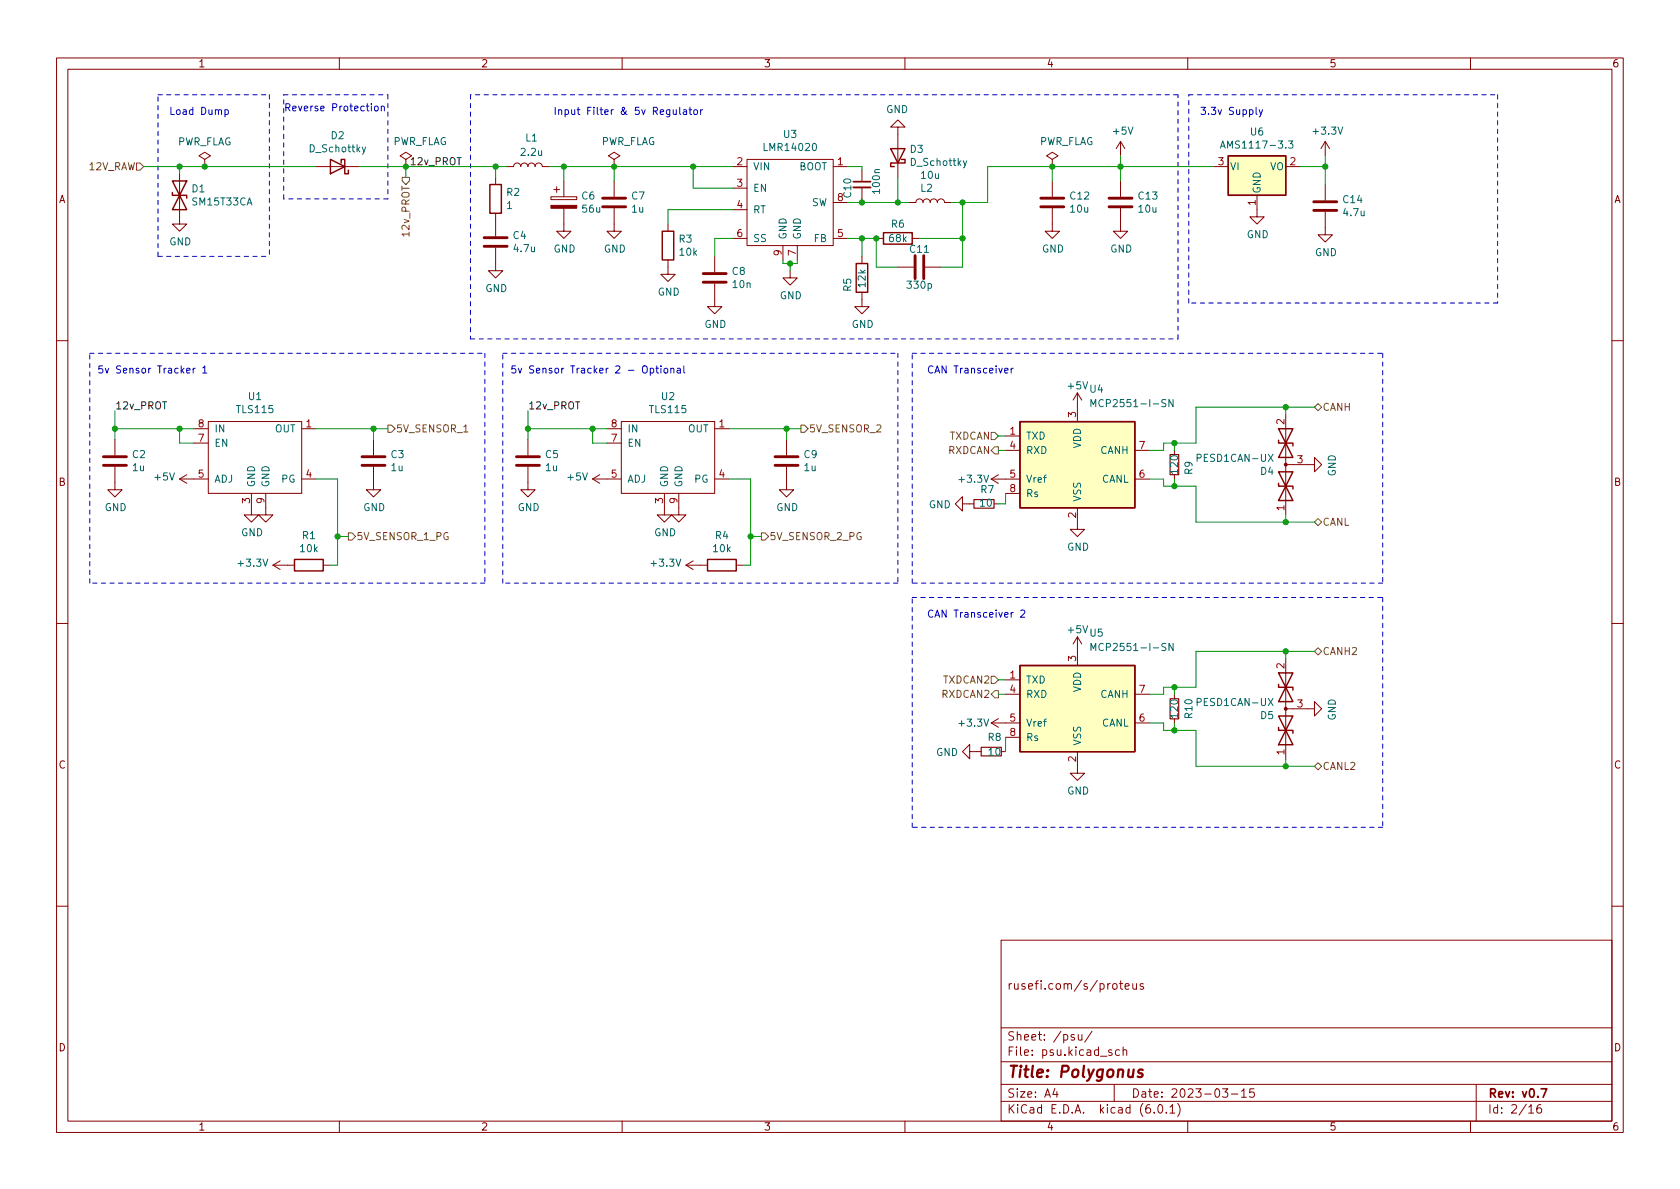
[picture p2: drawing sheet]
<svg xmlns="http://www.w3.org/2000/svg" width="297mm" height="210mm" viewBox="0 0 297 210" stroke-linecap="round" stroke-linejoin="round" font-family="sans-serif">
<g fill="none" stroke="#840000" stroke-width=".18">
<path d="M10 10.2h277v190.1h-277zM12 12.2h273v186.1h-273zM60 10.2v2M110 10.2v2M160 10.2v2M210 10.2v2M260 10.2v2M31.7 30.7v8.9h1.3l-1.3 1.3-1.2-1.3h1.2M36.2 28.2l1-.6-1-.7-1 .7 1 .6v1.3M36.2 29.5h.1M55.9 29.5h7.6M71.8 28.2l1-.6-1-.7-1.1 .7 1.1 .6v1.3"/>
<path d="M71.8 29.5h.1M87.6 31.4v1.2M87.6 37.7v4.1M89.5 29.5h1.3a.64 .64 0 0 1 .6-.7 .64 .64 0 0 1 .7 .7 .64 .64 0 0 1 .6-.7 .64 .64 0 0 1 .6 .7 .64 .64 0 0 1 .7-.7 .64 .64 0 0 1 .6 .7 .64 .64 0 0 1 .6-.7 .64 .64 0 0 1 .7 .7h1.3M97.4 34.8h4.6v.5h-4.6zM97.9 33.5h1M98.4 33v1M99.7 36.8v4.1h1.3l-1.3 1.3-1.3-1.3h1.3M99.7 32v2.8M108.6 36.8v4.1h1.3l-1.3 1.3-1.3-1.3h1.3M108.6 28.2l1-.6-1-.7-1 .7 1 .6v1.3M108.6 29.5h.1"/>
<path d="M108.6 32v2.8M118.1 39.6v1.3M129.5 29.5h2.6M129.5 33.3h2.6M129.5 37.1h2.6M132.1 28.2h15.2v15.2h-15.2zM147.3 35.8h2.6M147.3 29.5h2.6M152.4 30.1v2M152.4 33.1v2.1M158.7 22.5h1.3l-1.3-1.3-1.2 1.3h1.2v8.9M160.7 35.8h1.2a.64 .64 0 0 1 .7-.6 .64 .64 0 0 1 .6 .6 .64 .64 0 0 1 .6-.6 .64 .64 0 0 1 .7 .6 .64 .64 0 0 1 .6-.6 .64 .64 0 0 1 .6 .6 .64 .64 0 0 1 .7-.6 .64 .64 0 0 1 .6 .6h1.3"/>
<path d="M186.1 36.8v4.1h1.2l-1.2 1.3-1.3-1.3h1.3M186.1 28.2l1-.6-1-.7-1.1 .7 1.1 .6v1.3M186.1 29.5h.1M186.1 32v2.8M198.1 36.8v4.1h1.3l-1.3 1.3-1.3-1.3h1.3M198.1 25v2.6M198.1 32v2.8M198.1 25l-.7 1.3M198.1 25l.8 1.3M214.6 29.5h2.6M222.2 34.5v3.8h1.3l-1.3 1.3-1.2-1.3h1.2M227.3 29.5h2.6"/>
<path d="M234.3 37.5v4h1.3l-1.3 1.3-1.3-1.3h1.3M234.3 25v2.6M234.3 32.6v2.8M234.3 25l-.7 1.3M234.3 25l.8 1.3M87.6 43.8v4.1h1.3l-1.3 1.2-1.2-1.2h1.2M118.1 46v2.5h1.3l-1.3 1.3-1.3-1.3h1.3M126.4 50.2v4h1.2l-1.2 1.3-1.3-1.3h1.3M126.4 45.3v2.8M129.5 42.2h2.6M138.4 43.4v2.6M139.7 47.9v1.2h1.3l-1.3 1.3-1.3-1.3h1.3"/>
<path d="M141 43.4v2.6M147.3 42.2h2.6M152.4 51.7v2.5h1.3l-1.3 1.3-1.3-1.3h1.3M152.4 45.3v1.3M154.9 42.2h1.3M158.7 47.2h2.8M161.3 42.2h1.3M163.6 47.2h2.8M10 60.2h2M20.3 77.7v2.8M34.3 75.8h2.5M34.3 78.4h2.5"/>
<path d="M36.8 74.5h16.5v12.7h-16.5zM53.3 75.8h2.6M66 77.7v2.8M93.3 77.7v2.8M107.3 75.8h2.6M107.3 78.4h2.6M109.9 74.5h16.5v12.7h-16.5zM126.4 75.8h2.5M139.1 77.7v2.8M177.8 77.1h2.5M177.8 79.6h2.5M190.5 69.5l-.8 1.2"/>
<path d="M190.5 69.5v5.1M190.5 69.5l.8 1.2M200.7 79.6h2.5M207.6 79.6v.8M227.3 73.3v17.8M285 60.2h2M20.3 82.5v4.1h1.3l-1.3 1.3-1.3-1.3h1.3M31.7 84.7l1.3 .8M31.7 84.7h5.1M33 83.9l-1.3 .8M44.4 87.2v3.9h1.3l-1.3 1.2-1.2-1.2h1.2M47 87.2v3.9h1.3l-1.3 1.2-1.3-1.2h1.3"/>
<path d="M48.3 99.9h3.8M48.3 99.9l1.2 .8M49.5 99.2l-1.2 .7M53.3 84.7h2.6M57.1 99.9h1.3M66 82.5v4.1h1.3l-1.3 1.3-1.2-1.3h1.2M93.3 82.5v4.1h1.3l-1.3 1.3-1.2-1.3h1.2M104.8 84.7h5.1M104.8 84.7l1.2 .8M106 83.9l-1.2 .8M117.5 87.2v3.9h1.2l-1.2 1.2-1.3-1.2h1.3M120 87.2v3.9h1.3l-1.3 1.2-1.3-1.2h1.3"/>
<path d="M121.3 99.9h3.8M121.3 99.9l1.3 .8M122.6 99.2l-1.3 .7M126.4 84.7h2.5M130.2 99.9h1.2M139.1 82.5v4.1h1.2l-1.2 1.3-1.3-1.3h1.3M170.2 89.1v-1.3l-1.3 1.3 1.3 1.3v-1.3h2M175.3 84.7h5M175.3 84.7l1.2 .8M175.8 89.1h.7M176.5 84l-1.2 .7M177.8 87.3h2.5"/>
<path d="M190.5 89.8v3.8h1.3l-1.3 1.3-1.3-1.3h1.3M200.7 84.7h2.5M207.6 83.9v.8M227.3 82.2h5.1v1.2l1.3-1.2-1.3-1.3v1.3M10 110.2h2M190.5 112.6v5.1M190.5 112.6l-.8 1.3M190.5 112.6l.8 1.3M227.3 116.5v17.7M285 110.2h2M171.4 132.9v-1.3l-1.2 1.3 1.2 1.3v-1.3h2.1M175.3 127.8l1.2 .8"/>
<path d="M175.3 127.8h5M176.5 127.1l-1.2 .7M177 132.9h.8M177.8 120.2h2.5M177.8 122.8h2.5M177.8 130.4h2.5M190.5 132.9v3.8h1.3l-1.3 1.3-1.3-1.3h1.3M200.7 127.8h2.5M200.7 122.8h2.5M207.6 122.8v.8M207.6 127.1v.8M227.3 125.3h5.1v1.3l1.3-1.3-1.3-1.2v1.2"/>
<path d="M10 160.2h2M177 166.3h108v32h-108zM196.8 174.1l.2-.2 .4 .2 .1 .5-.1 .3h-.4l-.2-.1zM197.9 173.9h.6M198.1 173.4v1.3l.4 .2M198.9 174.4l.7-.1v-.3l-.5-.1-.2 .2 .1 .8h.6M200.3 173.9l.1 1h.3l.2-.1M200.9 173.9v1M202.1 174l-.3-.1-.2 .2v.3l.5 .1v.4h-.5M285 160.2h2M60 198.3v2M110 198.3v2"/>
<path d="M160 198.3v2M177 194.8h108M177 191.8h108M177 187.8h108M177 181.8h108M186.5 192.5l-.4 1h1M186.9 193v1M189.9 183l-.3-.1-.2 .2v.3l.5 .1v.4h-.5M190.6 182.9l.1 1h.4l.2-.1M191.3 182.9v1M193.1 182.4l-1.3 1.9M196.6 185.7l-.4-.1-.2 .2 .1 .3 .5 .1v.4h-.6"/>
<path d="M197 191.8v3M197.9 185.7l-.4-.1-.3 .3v.4l.2 .3h.5M198.6 185.8l.2-.2 .3 .1 .1 .9M198.6 185.1v1.5M204.1 196.7v.1M204.9 195.4l.2-.1a.81 .81 0 0 1 .6 .7 .81 .81 0 0 1-.3 .8h-.2a.81 .81 0 0 1-.6-.6 .81 .81 0 0 1 .3-.8zM206.2 196.7v.1M206.9 195.8l.4-.5v1.5M206.9 196.8h.8M208.2 195.1a1.72 1.72 0 0 1 0 2.3M210 198.3v2M216.1 192.5h1l-.5 .6 .4 .1v.7l-.2 .1h-.4l-.3-.1"/>
<path d="M217.7 193.5h1.2M219.5 193l.4-.5v1.5M219.5 194h.9M221.7 192.5h-.7l-.1 .7 .2-.1 .5 .1 .2 .2-.1 .5-.2 .1-.6-.1M260 198.3v2M261 191.8v6.5M270.3 195.8l.4-.5v1.5M270.3 196.8h.9M272.4 195.3a.59 .59 0 0 0-.7 .7v.5l.2 .3h.4l.2-.1 .1-.5-.2-.2-.4-.1-.3 .3"/>
</g>
<path d="M150.9 32.1h3M272.5 192.5h1l-.7 1.5" fill="none" stroke="#840000" stroke-width=".3"/>
<path d="M202 189.2a.49 .49 0 0 0-.7 .3v.2l.7 .2v.2l-.1 .3-.2 .1-.6-.1" fill="none" stroke="#840000" stroke-width=".4"/>
<g fill="none" stroke="#840000" stroke-width=".25">
<path d="M30.5 34v.5h2.5v.5M30.5 32l2.5 5.1h-2.5l2.5-5.1zM58.4 28.2l2.6 1.3-2.6 1.2zM60.3 28.8v-.6h.7v2.5h.6v-.6M86.6 32.6h2v5.1h-2zM157.5 26.3h2.5l-1.3 2.5zM159.4 28.2h.6v.6h-2.5v.7h.6M217.2 27.6h10.1v6.9h-10.1zM117.1 40.9h2v5.1h-2zM151.4 46.6h2v5.1h-2zM156.2 41.1h5.1v2.1h-5.1zM180.3 74.6h20.4v15.2h-20.4z"/>
<path d="M226.1 77.8v.6h2.5v.5M226.1 75.8l2.5 5.1h-2.5l2.5-5.1zM52.1 98.9h5v2.1h-5zM125.1 98.9h5.1v2.1h-5.1zM226.1 85.5v.5h2.5v.5M226.1 83.4l2.5 5.1h-2.5l2.5-5.1zM180.3 117.7h20.4v15.2h-20.4zM226.1 119l2.5 5.1h-2.5l2.5-5.1zM226.1 128.6v.6h2.5v.5M226.1 121v.5h2.5v.5M226.1 126.6l2.5 5.1h-2.5l2.5-5.1z"/>
</g>
<path d="M172.2 88.3h3.6v1.6h-3.6zM206.9 80.4h1.5v3.5h-1.5zM173.5 132.1h3.5v1.6h-3.5zM206.9 123.6h1.5v3.5h-1.5z" fill="none" stroke="#840000" stroke-width=".2"/>
<g fill="none" stroke="#840000" stroke-width=".51">
<path d="M106.6 36.6h4M106.6 35h4M184 36.6h4.1M184 35h4.1M196.1 36.6h4.1M196.1 35h4.1M232.3 37.2h4M232.3 35.7h4M85.6 43.6h4.1M85.6 42h4.1M124.3 49.9h4.1M124.3 48.4h4.1"/>
<path d="M161.8 45.2v4.1M163.3 45.2v4.1M18.3 82.3h4.1M18.3 80.8h4.1M64 82.3h4.1M64 80.8h4.1M91.3 82.3h4.1M91.3 80.8h4.1M137 82.3h4.1M137 80.8h4.1"/>
</g>
<path d="M64.6 26l-.4 1.2-.2 .1M170.9 28.4l-.4 1.2-.2 .1M215.8 26.2l.4-1.3 .4 1.3M215.9 25.8h.6M227.8 24.9h.8l-.4 .5 .3 .1v.6l-.1 .1-.6-.1M192.9 71.9v-1.3l.4 1 .4-1v1.3M207.4 70.6v1.3l-.7-1.3v1.3M192.9 115v-1.2l.4 .9 .4-.9v1.2M207.4 113.8v1.2l-.7-1.2v1.2" fill="none" stroke="#006464" stroke-width=".18"/>
<g fill="#ffffc2" stroke="#ffffc2" stroke-width=".18">
<path d="M180.3 74.6h20.4v15.2h-20.4z"/>
<path d="M217.2 27.6h10.1v6.9h-10.1z"/>
<path d="M180.3 117.7h20.4v15.2h-20.4z"/>
</g>
<path d="M150.9 33.1h3" fill="none" stroke="#840000" stroke-width=".33"/>
<g fill="#840000" stroke="#840000" stroke-width=".18">
<path d="M97.4 36.3h4.6v.5h-4.6z"/>
<circle cx="227.3" cy="82.2" r=".25"/>
<circle cx="227.3" cy="125.3" r=".25"/>
</g>
<g fill="none" stroke="#725600" stroke-width=".18">
<path d="M24.1 28.8h.7l.6 .7-.6 .6h-.7zM71.1 31.4h1.3v.6l-.6 .6-.7-.6zM68.6 75.2h.6l.6 .6-.6 .6h-.6zM141.6 75.2h.6l.7 .6-.7 .6h-.6zM175.3 76.5h.6l.6 .6-.6 .6h-.6zM175.9 79h.6v1.3h-.6l-.6-.7zM232.4 72l.6-.6 .7 .6-.7 .6zM61.6 94.2h.6l.7 .7-.7 .6h-.6zM134.6 94.2h.7l.6 .7-.6 .6h-.7zM232.4 92.3l.6-.6 .7 .6-.7 .7zM175.3 119.6h.6l.6 .6-.6 .7h-.6zM232.4 115.2l.6-.7 .7 .7-.7 .6z"/>
<path d="M175.9 122.1h.6v1.3h-.6l-.6-.6zM232.4 135.5l.6-.6 .7 .6-.7 .6z"/>
</g>
<g fill="none" stroke="#0000c2" stroke-width=".18">
<path d="M39.8 19.5l.3-.1 .3 .2-.1 .6h-.5M39.8 19.4v1.3M65.7 18.3v.2M66.3 18.8h.3l.3 .2v.4l-.3 .2h-.3l-.1-.2zM67.4 18.9l.2-.1h.3l.1 .8M67.4 18.8v.8M119 19.4l.1 .8h.3l.2-.1M119.6 19.4v.8M120.2 19v1.1l.2 .1M120.8 19.5h.5l.1 .7M121.4 19.7l-.4 .1-.2 .1 .2 .3h.4M121.8 19.4h.5"/>
<path d="M122 19v1.1l.3 .1M122.8 19.5l.3-.1 .2 .2v.4l-.2 .2h-.3l-.1-.2zM123.9 19.4v.8M124.2 19.4l-.3 .2M222.1 19v1.1l.2 .1M222.6 19.4l.3 .8M223.2 19.4l-.4 1.1-.2 .2M33 65.5l.6-.1-.1-.2-.3-.1-.2 .2 .1 .6h.4M34.2 65.1v.9M34.5 65.1l-.3 .3M35.8 65.1l.4-.4v1.3M35.8 66h.8"/>
<path d="M115 65.2l.3-.1 .3 .3-.1 .5h-.5M115 65.1v1.3M115.9 65.1h.5M116.1 64.7v1.1l.3 .2M116.9 64.7v.1M116.9 65.1v.9M117.5 65.2l.3-.1 .3 .3v.3l-.3 .3-.3-.1-.1-.2zM118.6 65.2l.2-.1 .3 .1 .1 .8M118.6 65.1v.9M119.8 65.2h.4l.1 .8M120.3 65.4l-.4 .1-.2 .2 .2 .3 .4-.1M120.9 64.7v1.1l.2 .2"/>
<path d="M177.6 65.5l.6-.1v-.2l-.4-.1-.2 .2 .1 .6h.5M178.8 65.1v.9M179.1 65.1l-.3 .3M180.5 108l.5-.1 .2 .3-.8 .9h.8"/>
</g>
<g fill="none" stroke="#0000c2" stroke-width=".18" stroke-dasharray=".8 .8">
<path d="M27.9 16.8h19.7M47.6 16.8v28.5M50.2 16.8h18.4M68.6 16.8v18.4M83.2 16.8v43.1M208.3 16.8h-125.1M210.2 16.8h54.6M264.8 16.8v36.8M50.2 35.2v-18.4M68.6 35.2h-18.4M27.9 45.3v-28.5M27.9 45.3h19.7"/>
<path d="M83.2 59.9h125.1M208.3 59.9v-43.1M210.2 53.6v-36.8M264.8 53.6h-54.6M15.9 62.5h69.8M85.7 62.5v40.6M88.9 62.5h69.8M158.7 62.5v40.6M161.3 62.5h83.2M244.5 62.5v40.6M15.9 103.1v-40.6M85.7 103.1h-69.8"/>
<path d="M88.9 103.1v-40.6M158.7 103.1h-69.8M161.3 103.1v-40.6M161.3 105.7h83.2M244.5 103.1h-83.2M244.5 105.7v40.6M161.3 146.3v-40.6M244.5 146.3h-83.2"/>
</g>
<g fill="none" stroke="#009600" stroke-width=".18">
<path d="M25.4 29.5h30.5M31.7 29.5v1.2M63.5 29.5h26M71.8 29.5v1.9M87.6 29.5v1.9M97.2 29.5h32.3M99.7 29.5v2.5M108.6 29.5v2.5M122.6 29.5v3.8h6.9M129.5 37.1h-11.4v2.5M149.9 29.5h2.5v.6M149.9 35.8h10.8"/>
<path d="M152.4 35.2v.6M158.7 31.4v4.4M170.2 35.8v11.4h-3.8M186.1 29.5v2.5M198.1 27.6v4.4M214.6 29.5h-40v6.3h-6.3M229.9 29.5h4.4M234.3 27.6v5M129.5 42.2h-3.1v3.1M138.4 46v.6h2.6v-.6M139.7 46.6v1.3M149.9 42.2h5v5h3.8"/>
<path d="M152.4 42.2v3.1M162.6 42.2h7.6M20.3 75.8h14M20.3 72.6v5.1M31.7 75.8v2.6h2.6M55.9 75.8h12.7M66 75.8v1.9M93.3 75.8h14M93.3 72.6v5.1M104.8 75.8v2.6h2.5M128.9 75.8h12.7M139.1 75.8v1.9"/>
<path d="M176.5 77.1h1.3M176.5 79.6h1.3M207.6 78.4v1.2M227.3 72v1.3M232.4 72h-20.9v6.4h-5.8v1.2h-2.5M55.9 84.7h3.8v15.2h-1.3M59.7 94.9h1.9M128.9 84.7h3.8v15.2h-1.3M132.7 94.9h1.9M177.8 87.3v1.8h-1.3M203.2 84.7h2.5v1.3h5.8v6.3h20.9M207.6 84.7v1.3"/>
<path d="M227.3 91.1v1.2M227.3 115.2v1.3M232.4 115.2h-20.9v6.3h-5.8v1.3h-2.5M176.5 122.8h1.3M176.5 120.2h1.3M177.8 130.4v2.5M203.2 127.8h2.5v1.4h5.8v6.3h20.9M207.6 121.5v1.3M207.6 127.9v1.3M227.3 134.2v1.3"/>
</g>
<g fill="#009600" stroke="#009600" stroke-width=".18">
<circle cx="170.2" cy="35.8" r=".46"/>
<circle cx="186.1" cy="29.5" r=".46"/>
<circle cx="158.7" cy="35.8" r=".46"/>
<circle cx="198.1" cy="29.5" r=".46"/>
<circle cx="170.2" cy="42.2" r=".46"/>
<circle cx="207.6" cy="78.4" r=".46"/>
<circle cx="207.6" cy="86" r=".46"/>
<circle cx="227.3" cy="72" r=".46"/>
<circle cx="227.3" cy="92.3" r=".46"/>
<circle cx="234.3" cy="29.5" r=".46"/>
<circle cx="207.6" cy="121.5" r=".46"/>
<circle cx="227.3" cy="135.5" r=".46"/>
<circle cx="207.6" cy="129.2" r=".46"/>
<circle cx="227.3" cy="115.2" r=".46"/>
<circle cx="154.9" cy="42.2" r=".46"/>
<circle cx="93.3" cy="75.8" r=".46"/>
<circle cx="132.7" cy="94.9" r=".46"/>
<circle cx="139.1" cy="75.8" r=".46"/>
<circle cx="104.8" cy="75.8" r=".46"/>
<circle cx="108.6" cy="29.5" r=".46"/>
<circle cx="87.6" cy="29.5" r=".46"/>
<circle cx="99.7" cy="29.5" r=".46"/>
<circle cx="66" cy="75.8" r=".46"/>
<circle cx="20.3" cy="75.8" r=".46"/>
<circle cx="31.7" cy="75.8" r=".46"/>
<circle cx="59.7" cy="94.9" r=".46"/>
<circle cx="36.2" cy="29.5" r=".46"/>
<circle cx="71.8" cy="29.5" r=".46"/>
<circle cx="31.7" cy="29.5" r=".46"/>
<circle cx="152.4" cy="35.8" r=".46"/>
<circle cx="122.6" cy="29.5" r=".46"/>
<circle cx="152.4" cy="42.2" r=".46"/>
<circle cx="139.7" cy="46.6" r=".46"/>
</g>
<text font-size="2.8" fill="#840000" x="178" y="190.6">Title: Polygonus</text>
<g font-size="2.1" fill="#840000">
<text x="178" y="175">rusefi.com/s/proteus</text>
<text x="178" y="184">Sheet: /psu/</text>
<text x="178" y="186.7">File: psu.kicad_sch</text>
<text x="178" y="196.9">KiCad E.D.A. kicad (6.0.1)</text>
<text x="178" y="194.1">Size: A4</text>
<text x="200" y="194.1">Date: 2023-03-15</text>
<text x="263" y="194.1">Rev: v0.7</text>
<text x="263" y="196.9">Id: 2/16</text>
</g>
<g font-size="1.8" fill="#840000">
<text x="35" y="11.9">1</text>
<text x="85" y="11.9">2</text>
<text x="135" y="11.9">3</text>
<text x="185" y="11.9">4</text>
<text x="235" y="11.9">5</text>
<text x="285" y="11.9">6</text>
<text x="10.3" y="35.9">A</text>
<text x="285.3" y="35.9">A</text>
<text x="10.3" y="85.9">B</text>
<text x="285.3" y="85.9">B</text>
<text x="10.3" y="135.9">C</text>
<text x="285.3" y="135.9">C</text>
<text x="10.3" y="185.9">D</text>
<text x="285.3" y="185.9">D</text>
<text x="35" y="199.9">1</text>
<text x="85" y="199.9">2</text>
<text x="135" y="199.9">3</text>
<text x="185" y="199.9">4</text>
<text x="235" y="199.9">5</text>
<text x="285" y="199.9">6</text>
</g>
<g font-size="1.8" fill="#0000c2">
<text x="29.8" y="20.3">Load Dump</text>
<text x="50.2" y="19.7">Reverse Protection</text>
<text x="97.8" y="20.3">Input Filter &amp; 5v Regulator</text>
<text x="212.1" y="20.3">3.3v Supply</text>
<text x="17.1" y="66">5v Sensor Tracker 1</text>
<text x="90.2" y="66">5v Sensor Tracker 2 - Optional</text>
<text x="163.8" y="66">CAN Transceiver</text>
<text x="163.8" y="109.2">CAN Transceiver 2</text>
</g>
<g font-size="1.8" fill="#006464">
<text x="156.7" y="20">GND</text>
<text x="196.9" y="23.8">+5V</text>
<text x="221.1" y="23.9">U6</text>
<text x="232.4" y="23.8">+3.3V</text>
<text x="31.2" y="25.7">PWR_FLAG</text>
<text x="54.8" y="26.9">D_Schottky</text>
<text x="58.6" y="24.6">D2</text>
<text x="69.3" y="25.6">PWR_FLAG</text>
<text x="92.2" y="27.6">2.2u</text>
<text x="92.9" y="25">L1</text>
<text x="106.2" y="25.6">PWR_FLAG</text>
<text x="135.3" y="26.7">LMR14020</text>
<text x="138.6" y="24.4">U3</text>
<text x="160.9" y="27">D3</text>
<text x="161.1" y="29.3">D_Schottky</text>
<text x="183.6" y="25.6">PWR_FLAG</text>
<text x="216.8" y="26.3">AMS1117-3.3</text>
<text x="33.9" y="34">D1</text>
<text x="89.6" y="34.6">R2</text>
<text x="102.9" y="35.3">C6</text>
<text x="111.7" y="35.3">C7</text>
<text x="133.1" y="30.1">VIN</text>
<text x="133.1" y="33.9">EN</text>
<text x="141.2" y="30.1">BOOT</text>
<text x="150.5" y="34.9" transform="rotate(-90 150.5 34.9)">C10</text>
<text x="155.6" y="34.1" transform="rotate(-90 155.6 34.1)">100n</text>
<text x="162.8" y="33.9">L2</text>
<text x="162.9" y="31.6">10u</text>
<text x="189.3" y="35.3">C12</text>
<text x="201.3" y="35.3">C13</text>
<text x="217.4" y="30.1">VI</text>
<text x="222.9" y="34.3" transform="rotate(-90 222.9 34.3)">GND</text>
<text x="224.5" y="30.1">VO</text>
<text x="237.5" y="35.9">C14</text>
<text x="34.1" y="36.3">SM15T33CA</text>
<text x="89.6" y="37">1</text>
<text x="103" y="37.6">56u</text>
<text x="111.7" y="37.6">1u</text>
<text x="133.1" y="37.7">RT</text>
<text x="143.5" y="36.4">SW</text>
<text x="157.6" y="40.3">R6</text>
<text x="189.3" y="37.6">10u</text>
<text x="201.4" y="37.6">10u</text>
<text x="237.6" y="38.2">4.7u</text>
<text x="29.9" y="43.4">GND</text>
<text x="90.7" y="42.3">C4</text>
<text x="90.9" y="44.6">4.7u</text>
<text x="97.9" y="44.6">GND</text>
<text x="106.7" y="44.6">GND</text>
<text x="120.1" y="42.9">R3</text>
<text x="120.2" y="45.2">10k</text>
<text x="133.1" y="42.8">SS</text>
<text x="139.1" y="42.4" transform="rotate(-90 139.1 42.4)">GND</text>
<text x="141.6" y="42.4" transform="rotate(-90 141.6 42.4)">GND</text>
<text x="143.9" y="42.8">FB</text>
<text x="157.3" y="42.8">68k</text>
<text x="160.9" y="44.7">C11</text>
<text x="184.2" y="44.6">GND</text>
<text x="196.3" y="44.6">GND</text>
<text x="220.4" y="42.1">GND</text>
<text x="232.5" y="45.3">GND</text>
<text x="85.8" y="51.6">GND</text>
<text x="116.3" y="52.3">GND</text>
<text x="129.5" y="48.6">C8</text>
<text x="129.6" y="50.9">10n</text>
<text x="137.9" y="52.9">GND</text>
<text x="150.5" y="51.5" transform="rotate(-90 150.5 51.5)">R5</text>
<text x="153" y="50.7" transform="rotate(-90 153 50.7)">12k</text>
<text x="160.5" y="51">330p</text>
<text x="124.5" y="58">GND</text>
<text x="150.6" y="58">GND</text>
<text x="44" y="70.7">U1</text>
<text x="117" y="70.7">U2</text>
<text x="188.9" y="68.8">+5V</text>
<text x="192.7" y="69.4">U4</text>
<text x="194.2" y="72">MCP2551-I-SN</text>
<text x="37.8" y="76.4">IN</text>
<text x="41.9" y="73">TLS115</text>
<text x="48.6" y="76.4">OUT</text>
<text x="110.9" y="76.4">IN</text>
<text x="115" y="73">TLS115</text>
<text x="121.6" y="76.4">OUT</text>
<text x="181.3" y="77.7">TXD</text>
<text x="23.4" y="81">C2</text>
<text x="23.5" y="83.3">1u</text>
<text x="37.8" y="79">EN</text>
<text x="69.1" y="81">C3</text>
<text x="69.2" y="83.3">1u</text>
<text x="96.5" y="81">C5</text>
<text x="96.5" y="83.3">1u</text>
<text x="110.9" y="79">EN</text>
<text x="142.2" y="81">C9</text>
<text x="142.2" y="83.3">1u</text>
<text x="181.3" y="80.3">RXD</text>
<text x="191.1" y="79.3" transform="rotate(-90 191.1 79.3)">VDD</text>
<text x="194.5" y="80.3">CANH</text>
<text x="208.3" y="83.6" transform="rotate(-90 208.3 83.6)">120</text>
<text x="210.8" y="83.9" transform="rotate(-90 210.8 83.9)">R9</text>
<text x="212" y="81.7">PESD1CAN-UX</text>
<text x="222.9" y="84">D4</text>
<text x="27.4" y="85">+5V</text>
<text x="37.8" y="85.3">ADJ</text>
<text x="45.1" y="86.2" transform="rotate(-90 45.1 86.2)">GND</text>
<text x="47.6" y="86.2" transform="rotate(-90 47.6 86.2)">GND</text>
<text x="49.8" y="85.3">PG</text>
<text x="100.5" y="85">+5V</text>
<text x="110.9" y="85.3">ADJ</text>
<text x="118.1" y="86.2" transform="rotate(-90 118.1 86.2)">GND</text>
<text x="120.6" y="86.2" transform="rotate(-90 120.6 86.2)">GND</text>
<text x="122.8" y="85.3">PG</text>
<text x="164.2" y="89.9">GND</text>
<text x="169.7" y="85.4">+3.3V</text>
<text x="173.3" y="89.6">10</text>
<text x="173.4" y="87.2">R7</text>
<text x="181.3" y="85.4">Vref</text>
<text x="181.3" y="87.9">Rs</text>
<text x="191.1" y="88.8" transform="rotate(-90 191.1 88.8)">VSS</text>
<text x="194.7" y="85.4">CANL</text>
<text x="236.2" y="84.3" transform="rotate(-90 236.2 84.3)">GND</text>
<text x="18.5" y="90.4">GND</text>
<text x="42.6" y="94.8">GND</text>
<text x="53.5" y="95.3">R1</text>
<text x="64.2" y="90.4">GND</text>
<text x="91.5" y="90.4">GND</text>
<text x="115.6" y="94.8">GND</text>
<text x="126.5" y="95.3">R4</text>
<text x="137.2" y="90.4">GND</text>
<text x="42.3" y="100.2">+3.3V</text>
<text x="53.1" y="97.6">10k</text>
<text x="115.3" y="100.2">+3.3V</text>
<text x="126.2" y="97.6">10k</text>
<text x="188.7" y="97.4">GND</text>
<text x="188.9" y="112">+5V</text>
<text x="192.7" y="112.6">U5</text>
<text x="194.2" y="115.1">MCP2551-I-SN</text>
<text x="181.4" y="120.9">TXD</text>
<text x="181.4" y="123.4">RXD</text>
<text x="191.1" y="122.4" transform="rotate(-90 191.1 122.4)">VDD</text>
<text x="194.5" y="123.4">CANH</text>
<text x="212" y="124.8">PESD1CAN-UX</text>
<text x="169.7" y="128.5">+3.3V</text>
<text x="174.7" y="131">R8</text>
<text x="181.4" y="128.5">Vref</text>
<text x="181.4" y="131">Rs</text>
<text x="191.1" y="131.9" transform="rotate(-90 191.1 131.9)">VSS</text>
<text x="194.7" y="128.5">CANL</text>
<text x="208.3" y="126.8" transform="rotate(-90 208.3 126.8)">120</text>
<text x="210.8" y="126.9" transform="rotate(-90 210.8 126.9)">R10</text>
<text x="222.9" y="127.1">D5</text>
<text x="236.2" y="127.4" transform="rotate(-90 236.2 127.4)">GND</text>
<text x="165.5" y="133.7">GND</text>
<text x="174.8" y="133.6">10</text>
<text x="188.7" y="140.5">GND</text>
</g>
<g font-size="1.8" fill="#0f0f0f">
<text x="72.4" y="29.2">12v_PROT</text>
<text x="20.3" y="72.4">12v_PROT</text>
<text x="93.3" y="72.4">12v_PROT</text>
</g>
<g font-size="1.8" fill="#a90000">
<text x="130.3" y="29.2">2</text>
<text x="148.1" y="29.2">1</text>
<text x="215.4" y="29.2">3</text>
<text x="228.1" y="29.2">2</text>
<text x="130.3" y="33">3</text>
<text x="148.1" y="35.6">8</text>
<text x="130.3" y="36.8">4</text>
<text x="130.3" y="41.9">6</text>
<text x="148.1" y="41.9">5</text>
<text x="222" y="36.3" transform="rotate(-90 222 36.3)">1</text>
<text x="138.2" y="45.2" transform="rotate(-90 138.2 45.2)">9</text>
<text x="140.7" y="45.2" transform="rotate(-90 140.7 45.2)">7</text>
<text x="35.1" y="75.6">8</text>
<text x="54.1" y="75.6">1</text>
<text x="108.1" y="75.6">8</text>
<text x="127.1" y="75.6">1</text>
<text x="178.6" y="76.8">1</text>
<text x="190.2" y="73.8" transform="rotate(-90 190.2 73.8)">3</text>
<text x="227.1" y="75" transform="rotate(-90 227.1 75)">2</text>
<text x="35.1" y="78.1">7</text>
<text x="108.1" y="78.1">7</text>
<text x="178.6" y="79.4">4</text>
<text x="201.4" y="79.4">7</text>
<text x="229.4" y="81.9">3</text>
<text x="35.1" y="84.4">5</text>
<text x="44.2" y="89" transform="rotate(-90 44.2 89)">3</text>
<text x="46.7" y="89" transform="rotate(-90 46.7 89)">9</text>
<text x="54.1" y="84.4">4</text>
<text x="108.1" y="84.4">5</text>
<text x="117.2" y="89" transform="rotate(-90 117.2 89)">3</text>
<text x="119.8" y="89" transform="rotate(-90 119.8 89)">9</text>
<text x="127.1" y="84.4">4</text>
<text x="178.6" y="84.5">5</text>
<text x="178.6" y="87">8</text>
<text x="201.4" y="84.5">6</text>
<text x="190.2" y="91.6" transform="rotate(-90 190.2 91.6)">2</text>
<text x="227.1" y="90.3" transform="rotate(-90 227.1 90.3)">1</text>
<text x="178.6" y="120">1</text>
<text x="190.2" y="116.9" transform="rotate(-90 190.2 116.9)">3</text>
<text x="227.1" y="118.2" transform="rotate(-90 227.1 118.2)">2</text>
<text x="178.6" y="122.5">4</text>
<text x="201.4" y="122.5">7</text>
<text x="229.4" y="125.1">3</text>
<text x="178.6" y="127.6">5</text>
<text x="178.6" y="130.1">8</text>
<text x="201.4" y="127.6">6</text>
<text x="190.2" y="134.7" transform="rotate(-90 190.2 134.7)">2</text>
<text x="227.1" y="133.5" transform="rotate(-90 227.1 133.5)">1</text>
</g>
<g font-size="1.8" fill="#725600">
<text x="15.7" y="30.1">12V_RAW</text>
<text x="72.4" y="41.6" transform="rotate(-90 72.4 41.6)">12v_PROT</text>
<text x="70" y="76.4">5V_SENSOR_1</text>
<text x="143" y="76.4">5V_SENSOR_2</text>
<text x="167.8" y="77.7">TXDCAN</text>
<text x="233.8" y="72.6">CANH</text>
<text x="167.6" y="80.3">RXDCAN</text>
<text x="63" y="95.5">5V_SENSOR_1_PG</text>
<text x="136" y="95.5">5V_SENSOR_2_PG</text>
<text x="233.8" y="93">CANL</text>
<text x="233.8" y="115.8">CANH2</text>
<text x="166.6" y="123.4">RXDCAN2</text>
<text x="166.8" y="120.9">TXDCAN2</text>
<text x="233.8" y="136.1">CANL2</text>
</g>
</svg>
